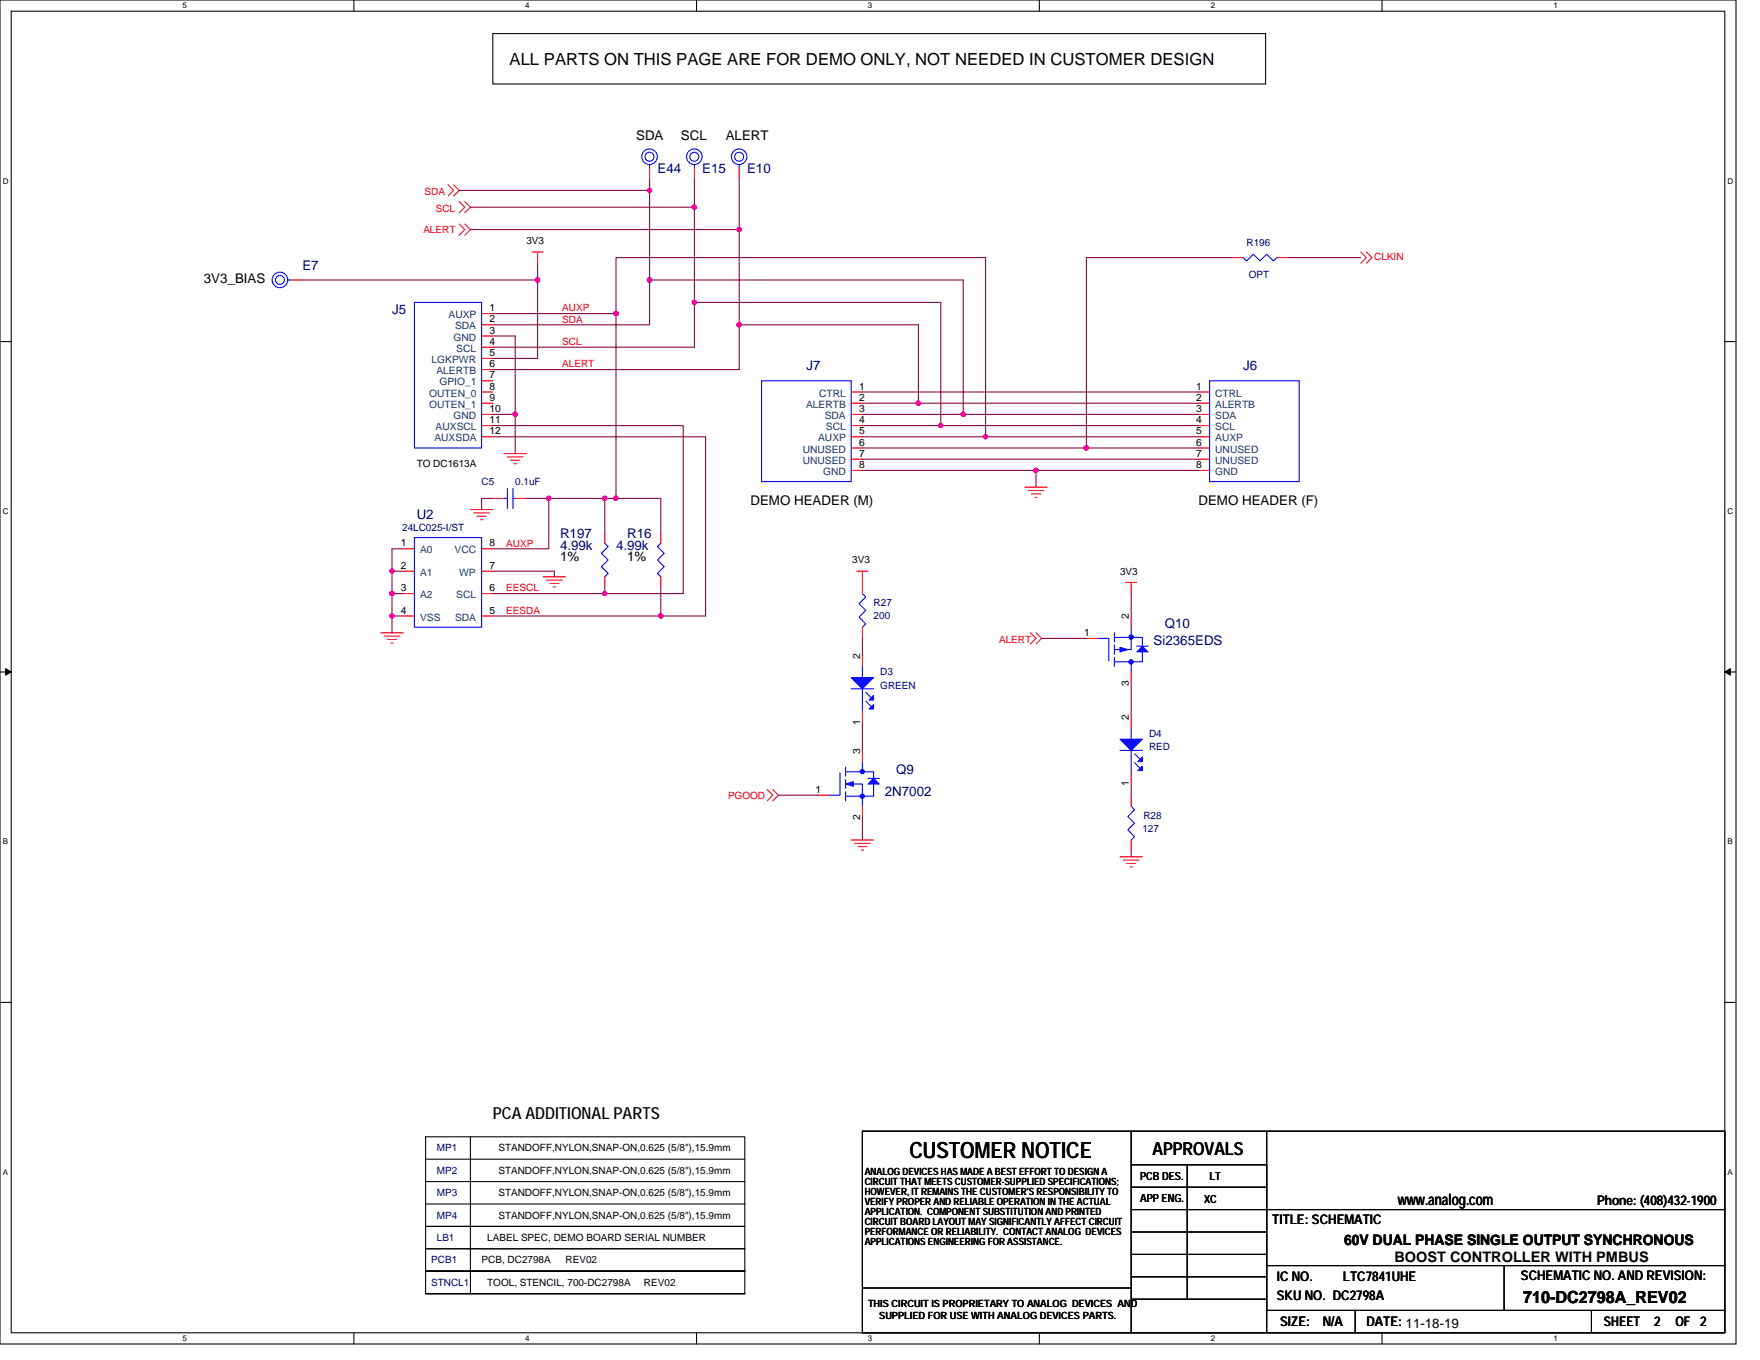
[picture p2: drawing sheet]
<svg xmlns="http://www.w3.org/2000/svg" width="279mm" height="216mm" viewBox="0 0 279 216" stroke-linecap="round" stroke-linejoin="round" font-family="sans-serif">
<path d="M0 0h275.6v213.4h-275.6zM1.8 1.8h272v209.8h-272z" fill="none" stroke="#000" stroke-width=".17"/>
<g fill="#fff">
<path d="M29 .2h.7v1.4h-.7z"/>
<path d="M29 211.8h.7v1.4h-.7z"/>
</g>
<path d="M56.2 0v1.8M56.2 211.6v1.8" fill="none" stroke="#000" stroke-width=".17"/>
<g fill="#fff">
<path d="M83.4 .2h.7v1.4h-.7z"/>
<path d="M83.4 211.8h.7v1.4h-.7z"/>
</g>
<path d="M110.6 0v1.8M110.6 211.6v1.8" fill="none" stroke="#000" stroke-width=".17"/>
<g fill="#fff">
<path d="M137.8 .2h.7v1.4h-.7z"/>
<path d="M137.8 211.8h.7v1.4h-.7z"/>
</g>
<path d="M165 0v1.8M165 211.6v1.8" fill="none" stroke="#000" stroke-width=".17"/>
<g fill="#fff">
<path d="M192.2 .2h.7v1.4h-.7z"/>
<path d="M192.2 211.8h.7v1.4h-.7z"/>
</g>
<path d="M219.4 0v1.8M219.4 211.6v1.8" fill="none" stroke="#000" stroke-width=".17"/>
<g fill="#fff">
<path d="M246.6 .2h.7v1.4h-.7z"/>
<path d="M246.6 211.8h.7v1.4h-.7z"/>
<path d="M.4 28h1v1.4h-1z"/>
<path d="M274.3 28h.9v1.4h-.9z"/>
<path d="M.4 80.5h1v1.4h-1z"/>
<path d="M274.3 80.5h.9v1.4h-.9z"/>
</g>
<path d="M0 54.2h1.8M273.8 54.2h1.8" fill="none" stroke="#000" stroke-width=".17"/>
<g fill="#fff">
<path d="M.4 132.9h.9v1.4h-.9z"/>
<path d="M274.3 132.9h.8v1.4h-.8z"/>
</g>
<path d="M0 106.7h1.8M273.8 106.7h1.8" fill="none" stroke="#000" stroke-width=".17"/>
<path d="M.9 106.2l.9 .5-.9 .5zM273.8 106.7l.9-.5v1z" fill="#000" stroke="#000" stroke-width=".16"/>
<g fill="#fff">
<path d="M.4 185.4h.9v1.4h-.9z"/>
<path d="M274.2 185.4h.9v1.4h-.9z"/>
</g>
<g fill="none" stroke="#000" stroke-width=".17">
<path d="M78.2 5.3h122.7v8h-122.7zM0 159.1h1.8M273.8 159.1h1.8M136.9 179.6h136.9v32h-136.9zM179.6 179.6v32M201.1 179.6v28.4h72.7M67.6 180.5h50.6v24.9h-50.6zM67.6 184h50.6M67.6 187.6h50.6M67.6 191.1h50.6M67.6 194.7h50.6M67.6 198.2h50.6"/>
<path d="M74.7 180.5v24.9M179.6 192h94.2M179.6 184.9h21.5v26.7M179.6 188.5h21.5M179.6 195.6h21.5M179.6 199.1h21.5M188.5 184.9v21.3M67.6 205.4h50.6M67.6 201.8h50.6M136.9 204.5h42.7M179.6 206.2h21.5M179.6 202.7h21.5"/>
<path d="M201.1 200.9h72.7M215.1 208v3.6M238.8 200.9v7.1M252.6 208v3.6"/>
</g>
<g fill="none" stroke="#f00" stroke-width=".17">
<path d="M71.1 29.3l.9 .9-.9 .9M72 29.3l.9 .9-.9 .9M72.9 32l.9 .9-.9 .9M72.9 35.6l.9 .8-.9 .9M73.8 32l.9 .9-.9 .9M73.8 35.6l.9 .8-.9 .9M103.1 26.7v1.7M110.2 26.7v1.7M117.3 26.7v1.7M46.2 44.4h1.8M76.5 49.8h1.7M76.5 51.6h1.7"/>
<path d="M76.5 53.3h1.7M76.5 55.1h1.7M76.5 56.9h1.7M76.5 58.7h1.7M84.5 40h1.7M85.3 40v1.8M195.6 40.9h1.8M202.7 40.9h1.8M216 40l.9 .9-.9 .9M216.9 40l.9 .9-.9 .9M76.5 60.5h1.7M76.5 62.2h1.7"/>
<path d="M76.5 64h1.7M76.5 65.8h1.7M76.5 67.6h1.7M76.5 69.3h1.7M78.2 79.1h1.8M80 72h3.6M80.5 72.5h2.5M81.1 73.1h1.4M81.6 73.6h.4M81.8 79.1h1.8M135.1 62.2h1.8M135.1 64h1.8"/>
<path d="M135.1 65.8h1.8M135.1 67.6h1.8M135.1 69.3h1.8M135.1 71.1h1.8M135.1 72.9h1.8M135.1 74.7h1.8M162.7 77.3h3.5M163.2 77.9h2.5M163.7 78.4h1.5M164.3 79h.3M190.2 62.2h1.8M190.2 64h1.8"/>
<path d="M190.2 65.8h1.8M190.2 67.6h1.8M190.2 69.3h1.8M190.2 71.1h1.8M190.2 72.9h1.8M190.2 74.7h1.8M64 87.1h1.8M64 90.7h1.8M64 94.2h1.8M64 97.8h1.8M74.7 80.9h3.5M75.2 81.4h2.5"/>
<path d="M75.7 82h1.5M76.3 82.5h.3M76.5 97.8h1.7M76.5 87.1h1.7M76.5 90.7h1.7M76.5 94.2h1.7M86.2 91.6h3.6M86.8 92.1h2.5M87.3 92.6h1.4M87.8 93.2h.4M96 84.5v1.7M96 91.6v1.7"/>
<path d="M104.9 84.5v1.7M104.9 91.6v1.7M136 90.7h1.8M136.9 90.7v3.5M136.9 99.6v1.7M178.7 92.5h1.8M179.6 92.5v1.7M179.6 97.8v1.8M60.5 100.5h3.5M61 101h2.5M61.5 101.5h1.4M62.1 102.1h.3"/>
<path d="M136.9 119.1v1.8M136.9 104v1.8M136.9 112.9v1.8M163.6 100.5l.9 .8-.9 .9M164.5 100.5l.9 .8-.9 .9M172.5 101.3h1.7M179.6 113.8v1.8M179.6 106.7v1.8M121.8 125.3l.9 .9-.9 .9M122.7 125.3l.9 .9-.9 .9M129.8 126.2h1.8M135.1 133.3h3.6"/>
<path d="M135.7 133.9h2.5M136.2 134.4h1.4M136.7 135h.4M136.9 128v1.8M177.8 136h3.6M178.3 136.5h2.5M178.9 137.1h1.4M179.4 137.6h.3M179.6 126.2v1.8M179.6 133.3v1.8M179.6 122.7v1.8"/>
</g>
<g fill="none" stroke="#00f" stroke-width=".17">
<path d="M103.1 26.1v.6M110.2 26.1v.6M117.3 26.1v.6M45.7 44.4h.5M65.8 48h10.7v23.1h-10.7zM197.4 40.9l.5 .5 1.1-1 1 1 1.1-1 1.1 1 .5-.5M80 79.1h.5M80.5 77.5v3.2M81.4 79.1h.4M81.4 77.5v3.2M120.9 60.5h14.2v16h-14.2zM192 60.5h14.2v16h-14.2z"/>
<path d="M65.8 85.3h10.7v14.3h-10.7zM96 86.2l.5 .6-1 1 1 1.1-1 1.1 1 1-.5 .6M104.9 86.2l-.5 .6 1 1-1 1.1 1 1.1-1 1 .5 .6M136.9 94.2l.5 .6-1 1 1 1.1-1 1.1 1 1-.5 .6M179.6 99.6v3.5h-2.7M135.1 109.3h3.6M136.9 105.8v1.8M136.9 109.3v3.6M137.4 109.9l.9 .9M137.4 111.3l.9 .9M174.2 101.3h1.8v3.6M176.9 100.5v1.4"/>
<path d="M176.9 102.4v1.4M176.9 104.4v1.4M176.9 101.2h4.5v1.4M177.8 119.1h3.6M179.6 105.1v1.6M179.6 115.6v1.7M179.6 119.1v3.6M180.1 119.7l.9 .8M180.5 102.6h1.7M181.4 103.5v1.6h-4.5M133.3 122.7v3.5h-1.7M134.2 125.7v1.4"/>
<path d="M134.2 123.7v1.5M134.2 121.8v1.4M134.2 122.5h4.5v1.1M135.1 124.5h1.8v3.5M136.9 120.9v1.6M137.8 123.6h1.8M138.7 124.5v1.9h-4.5M179.6 128l.5 .5-1.1 1.1 1.1 1.1-1.1 1 1.1 1.1-.5 .6M180.1 121.1l.9 .9"/>
<circle cx="103.1" cy="24.9" r=".71"/>
<circle cx="103.1" cy="24.9" r="1.24"/>
<circle cx="110.2" cy="24.9" r=".71"/>
<circle cx="110.2" cy="24.9" r="1.24"/>
<circle cx="117.3" cy="24.9" r=".71"/>
<circle cx="117.3" cy="24.9" r="1.24"/>
<circle cx="44.4" cy="44.4" r=".71"/>
<circle cx="44.4" cy="44.4" r="1.24"/>
</g>
<g fill="#00f" stroke="#00f" stroke-width=".17">
<path d="M177.8 117.3h3.6l-1.8 1.8z" fill-rule="evenodd"/>
<path d="M181.4 120.2v.7h-.8z" fill-rule="evenodd"/>
<path d="M180.6 122.3l.8-.7v.7z" fill-rule="evenodd"/>
<path d="M180.5 103.5l.9-.9 .8 .9z" fill-rule="evenodd"/>
<path d="M177.8 102.8l1.2 .3-1.2 .4z" fill-rule="evenodd"/>
<path d="M138.7 123.6l.9 .9h-1.8z" fill-rule="evenodd"/>
<path d="M134.2 124.5l1.3-.4v.7z" fill-rule="evenodd"/>
<path d="M135.1 107.6h3.6l-1.8 1.7z" fill-rule="evenodd"/>
<path d="M138.7 110.4v.7h-.7z" fill-rule="evenodd"/>
<path d="M138 112.5l.7-.7v.7z" fill-rule="evenodd"/>
<circle cx="179.6" cy="101.2" r=".35"/>
<circle cx="179.6" cy="105.1" r=".35"/>
<circle cx="136.9" cy="126.4" r=".35"/>
<circle cx="136.9" cy="122.5" r=".35"/>
</g>
<g fill="none" stroke="#800040" stroke-width=".17">
<path d="M72.9 30.2h30.2M74.7 32.9h35.5M74.7 36.4h42.6M103.1 30.2v14.2M103.1 28.4v1.8M110.2 28.4v4.5M110.2 32.9v15.1M117.3 36.4v15.2M117.3 28.4v8M48 44.4h37.3v12.5h-7.1M78.2 53.3h3.6v18.7M78.2 49.8h19.6"/>
<path d="M85.3 41.8v2.7M97.8 49.8v-8.9h58.7v28.4M97.8 49.8v29.3M103.1 44.5h49.8v21.3M103.1 44.4v7.2h-24.9M110.2 48h39.2v19.6M110.2 48v7.1h-32M117.3 51.6h28.5v12.4M117.3 51.6v7.1h-39.1M195.6 40.9h-23.1v30.2M204.5 40.9h11.5M78.2 79.1h-1.7v1.8"/>
<path d="M78.2 65.8h3.6M78.2 67.6h30.3v26.6h-12.5M78.2 69.3h33.8v28.5h-7.1M83.6 79.1h3.5M87.1 79.1h8.9M87.1 79.1v8h-8.9M96 79.1v5.4M96 79.1h1.8M97.8 79.1h7.1v5.4M136.9 67.6h12.5M136.9 69.3h19.6M136.9 64h8.9"/>
<path d="M136.9 65.8h16M136.9 71.1h35.6M136.9 74.7h27.6M136.9 62.2h53.3M136.9 72.9h53.3M145.8 64h44.4M149.4 67.6h40.8M152.9 65.8h37.3M156.5 69.3h33.7M172.5 71.1h17.7M190.2 74.7h-25.7v2.6M62.2 90.7h1.8"/>
<path d="M62.2 94.2h1.8M62.2 97.8h1.8M62.2 90.7v3.5M62.2 94.2v3.6M62.2 97.8v2.7M64 87.1h-1.8v3.6M78.2 97.8h26.7M78.2 94.2h17.8M78.2 90.7h9.8v.9M96 93.3v.9M104.9 93.3v4.5M179.6 94.2v3.6"/>
<path d="M136.9 114.7v4.4M136.9 101.3v2.7M165.4 101.3h7.1M179.6 108.5v5.3M123.6 126.2h6.2M136.9 129.8v3.6M179.6 124.5v1.7M179.6 135.1v.9"/>
</g>
<g fill="#f0f" stroke="#f0f" stroke-width=".17">
<circle cx="164.5" cy="74.7" r=".35"/>
<circle cx="117.3" cy="36.4" r=".35"/>
<circle cx="97.8" cy="79.1" r=".35"/>
<circle cx="97.8" cy="49.8" r=".35"/>
<circle cx="81.8" cy="65.8" r=".35"/>
<circle cx="87.1" cy="79.1" r=".35"/>
<circle cx="96" cy="79.1" r=".35"/>
<circle cx="62.2" cy="90.7" r=".35"/>
<circle cx="62.2" cy="94.2" r=".35"/>
<circle cx="62.2" cy="97.8" r=".35"/>
<circle cx="104.9" cy="97.8" r=".35"/>
<circle cx="96" cy="94.2" r=".35"/>
<circle cx="149.3" cy="67.6" r=".35"/>
<circle cx="152.9" cy="65.8" r=".35"/>
<circle cx="172.5" cy="71.1" r=".35"/>
<circle cx="156.5" cy="69.3" r=".35"/>
<circle cx="145.8" cy="64" r=".35"/>
<circle cx="103.1" cy="30.2" r=".35"/>
<circle cx="110.2" cy="32.9" r=".35"/>
<circle cx="85.3" cy="44.4" r=".35"/>
<circle cx="103.1" cy="44.4" r=".35"/>
<circle cx="110.2" cy="48" r=".35"/>
<circle cx="117.3" cy="51.5" r=".35"/>
</g>
<g font-size="3.6">
<text x="144.4" y="183.9">CUSTOM</text>
<text x="157.2" y="183.9">ER NOTICE</text>
</g>
<text font-size="2.8" x="183" y="183.4">APPROVALS</text>
<g font-size="2.6">
<text x="80.9" y="10.4">ALL PARTS ON THIS PAGE ARE FOR DEMO ONLY, NOT NEEDED IN CUSTOMER DESIGN</text>
<text x="78.2" y="177.6">PCA ADDITIONAL PARTS</text>
<text x="241.8" y="206.9">710-DC2798A_REV02</text>
</g>
<g font-size="2.5">
<text x="221.9" y="191.3">ww</text>
<text x="223.3" y="191.3">w.analog.com</text>
</g>
<g font-size="2.3">
<text x="213.4" y="197.7">60V DUAL PHASE SINGLE OUTPUT SYNCHRONOUS</text>
<text x="221.4" y="200.4">BOOST CONTROLLER WITH PMBUS</text>
</g>
<g font-size="2.1">
<text x="101" y="22.2">SDA</text>
<text x="108.1" y="22.2">SCL</text>
<text x="115.2" y="22.2">ALERT</text>
<text x="32.4" y="44.9">3V3_BIAS</text>
<text x="119.1" y="80.1">DEMO HEADER (M)</text>
<text x="190.2" y="80.1">DEMO HEADER (F)</text>
<text x="88.9" y="89">1%</text>
<text x="99.6" y="89">1%</text>
<text x="253.5" y="191.3">Phone: (40</text>
<text x="263" y="191.3">8)432-190</text>
<text x="271.5" y="191.3">0</text>
<text x="202" y="194.4">TITLE: SCHEM</text>
<text x="215" y="194.4">ATIC</text>
<text x="202.7" y="203.4">IC NO.</text>
<text x="213.2" y="203.4">LTC7841UHE</text>
<text x="241.4" y="203.2">SCHEM</text>
<text x="248.2" y="203.2">ATIC NO. AND REVISION:</text>
<text x="202.7" y="206.4">SKU NO. DC2798A</text>
<text x="203.2" y="210.5">SIZE:</text>
<text x="210" y="210.5">N/</text>
<text x="211.8" y="210.5">A</text>
<text x="216.9" y="210.5">DATE:</text>
<text x="216.9" y="210.5">DATE: 11-18-19</text>
<text x="254.6" y="210.5">SHEET</text>
<text x="262.6" y="210.5">2 OF 2</text>
</g>
<g font-size="2.1" fill="#000080">
<text x="104.4" y="27.5">E44</text>
<text x="111.5" y="27.5">E15</text>
<text x="118.6" y="27.5">E10</text>
<text x="48" y="42.8">E7</text>
<text x="62.2" y="49.9">J5</text>
<text x="128" y="58.8">J7</text>
<text x="197.4" y="58.8">J6</text>
<text x="66.1" y="82.4">U2</text>
<text x="88.9" y="85.5">R197</text>
<text x="88.9" y="87.2">4.99k</text>
<text x="97.8" y="87.2">4.99k</text>
<text x="99.6" y="85.5">R16</text>
<text x="184.9" y="99.7">Q10</text>
<text x="183.1" y="102.4">Si2365EDS</text>
<text x="142.2" y="122.8">Q9</text>
<text x="140.5" y="126.4">2N7002</text>
</g>
<g font-size="1.8">
<text x="181" y="187.3">PCB DES.</text>
<text x="181" y="190.9">APP ENG.</text>
<text x="191.1" y="191">XC</text>
<text x="192" y="187.3">LT</text>
</g>
<g font-size="1.6" fill="#f00">
<text x="67.4" y="30.9">SDA</text>
<text x="69.2" y="33.6">SCL</text>
<text x="67.2" y="37">ALERT</text>
<text x="218.2" y="41.3">CLKIN</text>
<text x="89.3" y="49.4">AUXP</text>
<text x="89.3" y="51.2">SDA</text>
<text x="89.3" y="54.8">SCL</text>
<text x="89.3" y="58.3">ALERT</text>
<text x="80.4" y="86.8">AUXP</text>
<text x="80.4" y="93.9">EESCL</text>
<text x="80.4" y="97.4">EESDA</text>
<text x="158.6" y="102">ALERT</text>
<text x="115.6" y="126.8">PGOOD</text>
</g>
<g font-size="1.6">
<text x="83.6" y="38.8">3V3</text>
<text x="77.7" y="51.2">2</text>
<text x="77.7" y="53">3</text>
<text x="77.7" y="49.4">1</text>
<text x="77.7" y="54.7">4</text>
<text x="77.7" y="58.3">6</text>
<text x="77.7" y="56.5">5</text>
<text x="77.7" y="65.4">10</text>
<text x="77.7" y="60.1">7</text>
<text x="77.7" y="61.8">8</text>
<text x="77.7" y="63.6">9</text>
<text x="136.4" y="65.4">3</text>
<text x="136.4" y="61.8">1</text>
<text x="136.4" y="63.6">2</text>
<text x="189.9" y="61.8">1</text>
<text x="189.9" y="63.6">2</text>
<text x="189.9" y="65.4">3</text>
<text x="77.7" y="69">12</text>
<text x="77.7" y="67.2">11</text>
<text x="136.4" y="69">5</text>
<text x="136.4" y="67.2">4</text>
<text x="136.4" y="70.7">6</text>
<text x="189.9" y="67.2">4</text>
<text x="189.9" y="69">5</text>
<text x="189.9" y="70.7">6</text>
<text x="66.1" y="74.1">TO DC1613A</text>
<text x="136.4" y="74.3">8</text>
<text x="136.4" y="72.5">7</text>
<text x="189.9" y="72.5">7</text>
<text x="189.9" y="74.3">8</text>
<text x="63.6" y="86.7">1</text>
<text x="77.7" y="86.7">8</text>
<text x="135.3" y="89.4">3V3</text>
<text x="63.6" y="90.3">2</text>
<text x="63.6" y="93.9">3</text>
<text x="77.7" y="93.9">6</text>
<text x="77.7" y="90.3">7</text>
<text x="177.8" y="91.2">3V3</text>
<text x="63.6" y="97.4">4</text>
<text x="77.7" y="97.4">5</text>
<text x="172.1" y="101">1</text>
<text x="179.2" y="98.3" transform="rotate(-90 179.2 98.3)">2</text>
<text x="136.5" y="104.5" transform="rotate(-90 136.5 104.5)">2</text>
<text x="179.2" y="108.8" transform="rotate(-90 179.2 108.8)">3</text>
<text x="136.5" y="119.7" transform="rotate(-90 136.5 119.7)">3</text>
<text x="136.5" y="115.1" transform="rotate(-90 136.5 115.1)">1</text>
<text x="179.2" y="114.3" transform="rotate(-90 179.2 114.3)">2</text>
<text x="129.4" y="125.9">1</text>
<text x="179.2" y="124.8" transform="rotate(-90 179.2 124.8)">1</text>
<text x="136.5" y="130.2" transform="rotate(-90 136.5 130.2)">2</text>
<text x="79.1" y="182.8">STANDOFF,NYLON,SNAP-ON,0.625 (5/8&quot;),15.9mm</text>
<text x="79.1" y="186.3">STANDOFF,NYLON,SNAP-ON,0.625 (5/8&quot;),15.9mm</text>
<text x="79.1" y="189.9">STANDOFF,NYLON,SNAP-ON,0.625 (5/8&quot;),15.9mm</text>
<text x="137.3" y="186.6">ANALOG DEVICES HAS M</text>
<text x="137.3" y="188.2">CIRCUIT THAT M</text>
<text x="137.3" y="189.8">HOW</text>
<text x="137.3" y="191.4">VERIFY PROPER AND RELIABLE OPERATION IN THE ACTUAL</text>
<text x="140.4" y="189.8">EVER, IT REM</text>
<text x="147.8" y="188.2">EETS CUSTOM</text>
<text x="149.1" y="189.8">AINS THE CUSTOM</text>
<text x="153.5" y="186.6">ADE A BEST EFFORT TO DESIGN A</text>
<text x="157.2" y="188.2">ER-SUPPLIED SPECIFICATIONS;</text>
<text x="161.2" y="189.8">ER'S RESPONSIBILITY TO</text>
<text x="77.3" y="197">LABEL SPEC, DEMO BOARD SERIAL NUMBER</text>
<text x="79.1" y="193.4">STANDOFF,NYLON,SNAP-ON,0.625 (5/8&quot;),15.9mm</text>
<text x="137.3" y="193">APPLICATION. COM</text>
<text x="137.3" y="194.5">CIRCUIT BOARD LAYOUT M</text>
<text x="137.3" y="196.1">PERFORM</text>
<text x="137.3" y="197.7">APPLICATIONS ENGINEERING FOR ASSISTANCE.</text>
<text x="143.8" y="196.1">ANCE OR RELIABILITY. CONTACT ANALOG DEVICES</text>
<text x="150.2" y="193">PONENT SUBSTITUTION AND PRINTED</text>
<text x="154.8" y="194.5">AY SIGNIFICANTLY AFFECT CIRCUIT</text>
<text x="76.5" y="200.6">PCB, DC2798A</text>
<text x="89.8" y="200.6">REV02</text>
<text x="77.3" y="204.1">TOOL, STENCIL, 700-DC2798A</text>
<text x="102.2" y="204.1">REV02</text>
<text x="137.8" y="207.4">THIS CIRCUIT IS PROPRIETARY TO ANALOG DEVICES AND</text>
<text x="139.6" y="209.4">SUPPLIED FOR USE W</text>
<text x="155.6" y="209.4">ITH ANALOG DEVICES PARTS.</text>
</g>
<g font-size="1.6" fill="#000080">
<text x="197.9" y="39.1">R196</text>
<text x="198.2" y="44.1">OPT</text>
<text x="76.5" y="77">C5</text>
<text x="81.8" y="77">0.1uF</text>
<text x="63.8" y="84.3">24LC025-I/ST</text>
<text x="138.7" y="96.2">R27</text>
<text x="138.7" y="98.3">200</text>
<text x="139.7" y="107.2">D3</text>
<text x="139.7" y="109.3">GREEN</text>
<text x="182.4" y="117">D4</text>
<text x="182.4" y="119.1">RED</text>
<text x="181.5" y="130">R28</text>
<text x="181.4" y="132.1">127</text>
<text x="69.3" y="182.8">MP1</text>
<text x="69.3" y="186.3">MP2</text>
<text x="69.3" y="189.9">MP3</text>
<text x="69.3" y="193.4">MP4</text>
<text x="69.3" y="197">LB1</text>
<text x="68.5" y="200.6">PCB1</text>
<text x="68.5" y="204.1">STNCL1</text>
</g>
<g font-size="1.6" fill="#004080">
<text x="71.2" y="50.5">AUXP</text>
<text x="72.2" y="52.3">SDA</text>
<text x="68.5" y="57.6">LGKPWR</text>
<text x="69.3" y="59.4">ALERTB</text>
<text x="72" y="54.1">GND</text>
<text x="72.4" y="55.8">SCL</text>
<text x="68.1" y="62.9">OUTEN_0</text>
<text x="68.1" y="64.7">OUTEN_1</text>
<text x="69.8" y="61.2">GPIO_1</text>
<text x="128" y="64.7">ALERTB</text>
<text x="130" y="62.9">CTRL</text>
<text x="192.9" y="62.9">CTRL</text>
<text x="192.9" y="64.7">ALERTB</text>
<text x="69" y="70.1">AUXSDA</text>
<text x="69.2" y="68.3">AUXSCL</text>
<text x="72" y="66.5">GND</text>
<text x="127.4" y="71.8">UNUSED</text>
<text x="129.9" y="70.1">AUXP</text>
<text x="130.9" y="66.5">SDA</text>
<text x="131.1" y="68.3">SCL</text>
<text x="192.9" y="66.5">SDA</text>
<text x="192.9" y="68.3">SCL</text>
<text x="192.9" y="70.1">AUXP</text>
<text x="192.9" y="71.8">UNUSED</text>
<text x="127.4" y="73.6">UNUSED</text>
<text x="130.7" y="75.4">GND</text>
<text x="192.9" y="73.6">UNUSED</text>
<text x="192.9" y="75.4">GND</text>
<text x="66.7" y="87.8">A0</text>
<text x="72.2" y="87.8">VCC</text>
<text x="66.7" y="91.4">A1</text>
<text x="66.7" y="95">A2</text>
<text x="72.4" y="95">SCL</text>
<text x="72.9" y="91.4">WP</text>
<text x="66.7" y="98.5">VSS</text>
<text x="72.2" y="98.5">SDA</text>
</g>
<g font-size="1.3">
<text x="29" y="1.3">5</text>
<text x="83.4" y="1.3">4</text>
<text x="137.8" y="1.3">3</text>
<text x="192.2" y="1.3">2</text>
<text x="246.6" y="1.3">1</text>
<text x=".4" y="29.1">D</text>
<text x="274.3" y="29.1">D</text>
<text x=".4" y="81.6">C</text>
<text x="274.3" y="81.6">C</text>
<text x=".4" y="134">B</text>
<text x="274.3" y="134">B</text>
<text x=".4" y="186.5">A</text>
<text x="274.3" y="186.5">A</text>
<text x="29" y="212.9">5</text>
<text x="83.4" y="212.9">4</text>
<text x="137.8" y="212.9">3</text>
<text x="192.2" y="212.9">2</text>
<text x="246.6" y="212.9">1</text>
</g>
</svg>
